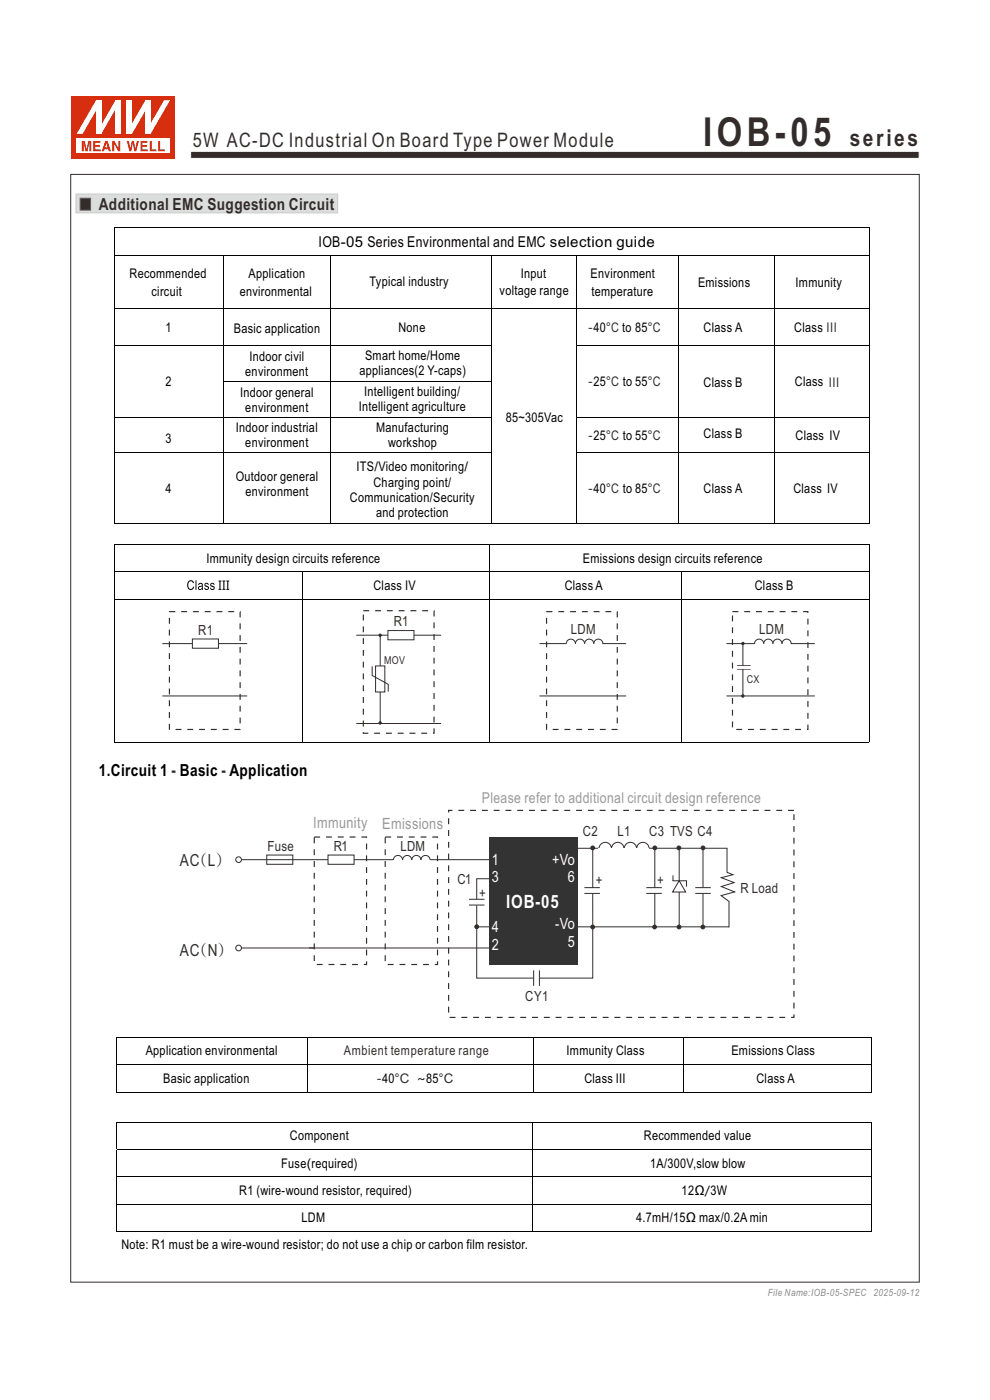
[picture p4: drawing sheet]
<svg xmlns="http://www.w3.org/2000/svg" width="210mm" height="297mm" viewBox="0 0 210 297" stroke-linecap="round" stroke-linejoin="round" font-family="sans-serif">
<path d="M40.4 32.1h154.6v1.5h-154.6z" fill-rule="evenodd" fill="#332c2b" stroke="#fefefe" stroke-width=".21"/>
<path d="M15.2 20.4h22v13.2h-22z" fill-rule="evenodd" fill="#d62e0f"/>
<path d="M16.3 29.4h19.8v3.1h-19.8z" fill-rule="evenodd" fill="#fefefe"/>
<g fill="#d62e0f">
<path d="M26.9 29.9h.4l.4 1.6 .3-1.6h.4l.3 1.6 .3-1.6h.5l-.6 2.2h-.4l-.3-1.7-.3 1.7h-.4z" fill-rule="evenodd"/>
<path d="M29.8 29.9h1.5v.4h-1.1v.5h1v.3h-1v.6h1.1v.4h-1.5z" fill-rule="evenodd"/>
<path d="M31.7 29.9h.5v1.8h1v.4h-1.5z" fill-rule="evenodd"/>
<path d="M33.5 29.9h.5v1.8h1v.4h-1.5z" fill-rule="evenodd"/>
<path d="M17.3 29.9h.7l.4 1.7 .3-1.7h.7v2.2h-.4v-1.8l-.4 1.8h-.5l-.4-1.8v1.8h-.4z" fill-rule="evenodd"/>
<path d="M19.8 29.9h1.5v.4h-1.1v.5h1v.3h-1v.6h1.2v.4h-1.6z" fill-rule="evenodd"/>
<path d="M22.6 30.4l.2 .9h-.5zM22.3 29.9l-.7 2.2h.4l.2-.4h.7l.2 .4h.5l-.8-2.2z" fill-rule="evenodd"/>
<path d="M23.8 29.9h.5l.8 1.5v-1.5h.4v2.2h-.4l-.9-1.6v1.6h-.4z" fill-rule="evenodd"/>
</g>
<g fill="#fff">
<path d="M24.5 21.3h1.1v7.1h-1.1z" fill-rule="evenodd"/>
<path d="M24.5 21.3h1.1l-4.1 7.1h-1.1z" fill-rule="evenodd"/>
<path d="M20.4 21.3h1.1v7.1h-1.1z" fill-rule="evenodd"/>
<path d="M20.4 21.3h1.1v.3l-4 6.8h-1.2z" fill-rule="evenodd"/>
<path d="M30.8 21.3h1.1v7.1h-1.1z" fill-rule="evenodd"/>
<path d="M34.8 21.3h1.3l-4.2 7.1h-1v-.3z" fill-rule="evenodd"/>
<path d="M26.9 21.3h1.1v7.1h-1.1z" fill-rule="evenodd"/>
<path d="M30.8 21.3h1.1v.2l-3.9 6.9h-1.1v-.3z" fill-rule="evenodd"/>
</g>
<g fill="none" stroke="#000" stroke-width=".21">
<path d="M24.3 48.2h160.1M24.3 54.1h160.1M24.4 48.2v5.8M24.4 54.2v11.2M47.4 54.2v11.2M70.2 54.2v11.2M104.2 54.2v11.2M122.3 54.2v11.2M144 54.2v11.2M164.2 54.2v11.2M184.3 48.2v5.8M184.3 54.2v11.2"/>
<path d="M24.3 65.5h160.1M24.3 73.2h80M24.4 65.6v7.5M24.4 73.3v7.5M47.4 65.6v7.5M47.4 73.3v7.5M70.2 65.6v7.5M70.2 73.3v7.5M104.2 65.6v7.5M104.2 73.3v7.5M122.3 73.2h62.1M122.3 65.6v7.5"/>
<path d="M122.3 73.3v7.5M144 65.6v7.5M144 73.3v7.5M164.2 65.6v7.5M164.2 73.3v7.5M184.3 65.6v7.5M184.3 73.3v7.5M24.3 88.5h80M24.3 96h80M24.4 80.9v7.5M24.4 88.6v22.6M47.4 80.9h56.9"/>
<path d="M47.4 80.9v7.5M47.4 88.6v22.6M70.2 80.9v7.5M70.2 88.6v22.6M104.2 80.9v7.5M104.2 88.6v22.6M122.3 88.5h62.1M122.3 96h62.1M122.3 80.9v7.5M122.3 88.6v22.6M144 80.9v7.5M144 88.6v22.6"/>
<path d="M164.2 80.9v7.5M164.2 88.6v22.6M184.3 80.9v7.5M184.3 88.6v22.6M24.3 111.1h23.1M24.3 115.6h160.1M24.4 115.6v5.7M47.5 111.1h22.6M70.2 111.1h33.9M103.9 115.6v5.7M104.3 111.1h18M122.4 111.1h21.5"/>
<path d="M144 111.1h20.1M164.3 111.1h20M184.3 115.6v5.7M24.3 121.3h160.1M24.3 127.1h160.1M24.4 121.4v5.7M24.4 127.2v30.3M64.1 121.4v5.7M64.1 127.2v30.3M103.9 121.4v5.7M103.9 127.2v30.3M144.6 121.4v5.7"/>
<path d="M144.6 127.2v30.3M184.3 121.4v5.7M184.3 127.2v30.3M24.3 157.5h160.1M24.7 231.7h40.4M24.7 220.1h160.2M24.7 225.9h160.2M24.7 238.1h160.2M24.8 220.2v5.6M24.8 226v5.8M24.8 238.2v5.6M65.2 220.2v5.6"/>
<path d="M65.2 226v5.8M65.2 231.7h47.9M113 238.2v5.6M113.2 220.2v5.6M113.2 226v5.8M113.3 231.7h31.6M145 220.2v5.6M145 226v5.8M145.1 231.7h39.6M184.8 220.2v5.6M184.8 226v5.8M184.8 238.2v5.6"/>
<path d="M24.7 243.9h160.2M24.7 249.7h160.2M24.7 255.5h160.2M24.8 244v5.6M24.8 249.7v5.7M24.8 255.5v5.8M113 244v5.6M113 249.7v5.7M113 255.5v5.8M184.8 244v5.6M184.8 249.7v5.7M184.8 255.5v5.8"/>
<path d="M24.7 261.3h160"/>
</g>
<g fill="#000">
<path d="M184.3 48.1h.1v.1h-.1zM24.3 80.8h.1v.1h-.1zM122.3 80.8h.1v.1h-.1zM143.9 80.8h.1v.1h-.1zM164.1 80.8h.2v.1h-.2zM184.3 80.8h.1v.1h-.1zM184.3 111.1h.1v.1h-.1zM184.3 115.5h.1v.1h-.1zM24.7 220h.2v.2h-.2zM24.7 238h.2v.2h-.2zM184.7 220h.2v.2h-.2zM184.7 231.6h.2v.2h-.2z"/>
<path d="M184.7 238h.2v.2h-.2zM184.7 261.2h.2v.1h-.2z"/>
<path d="M40 123.3l.4-.2a.66 .66 0 0 1 .7 .6h-.2a.53 .53 0 0 0-.7-.3 .53 .53 0 0 0-.3 .7 .54 .54 0 0 0 .3 .8 .54 .54 0 0 0 .7-.3l.1-.2 .2 .1a.76 .76 0 0 1-1 .6 .76 .76 0 0 1-.5-1zM41.5 123.1h.2v2h-.2zM42.2 123.7a.49 .49 0 0 1 .6 0 .49 .49 0 0 1 .2 .5l.1 .9h-.2l-.1-.1a.48 .48 0 0 1-.6 .1 .48 .48 0 0 1-.2-.7 .48 .48 0 0 1 .7-.1 .27 .27 0 0 0-.1-.5 .27 .27 0 0 0-.4 .3h-.2zM42.3 124.6a.32 .32 0 0 0 .4 .4 .32 .32 0 0 0 .1-.6zM43.5 123.8a.47 .47 0 0 1 .5-.1 .47 .47 0 0 1 .3 .4h-.2a.25 .25 0 0 0-.3-.3 .25 .25 0 0 0-.1 .4 .51 .51 0 0 1 .6 .5 .51 .51 0 0 1-.7 .4l-.3-.4h.2a.27 .27 0 0 0 .2 .3 .27 .27 0 0 0 .3-.1 .27 .27 0 0 0-.1-.4 .48 .48 0 0 1-.5-.2 .48 .48 0 0 1 .1-.5zM44.7 123.8a.47 .47 0 0 1 .5-.1 .47 .47 0 0 1 .3 .4h-.2a.25 .25 0 0 0-.3-.3 .25 .25 0 0 0-.1 .4 .51 .51 0 0 1 .6 .5 .51 .51 0 0 1-.6 .4l-.3-.4h.2a.27 .27 0 0 0 .1 .3 .27 .27 0 0 0 .3-.1 .27 .27 0 0 0-.1-.4 .48 .48 0 0 1-.4-.2 .48 .48 0 0 1 0-.5zM46.4 123.2h.6v.2h-.2v1.5h.2v.2h-.6v-.2h.1v-1.5h-.1zM47.2 123.2h.6v.2h-.2v1.5h.2v.2h-.6v-.2h.2v-1.5h-.2zM48 123.2h.6v.2h-.2v1.5h.2v.2h-.6v-.2h.2v-1.5h-.2z"/>
</g>
<path d="M103.7 177.6h18.8v27h-18.8z" fill-rule="evenodd" fill="#333"/>
<path d="M35.9 129.8h15v25h-15zM115.9 129.8h15v25h-15zM155.4 129.8h16v25h-16zM66.7 177.6h11.1v27h-11.1z" fill="none" stroke="#332c2b" stroke-width=".25" stroke-dasharray="1.2 1.2" stroke-linecap="butt"/>
<g fill="none" stroke="#332c2b" stroke-width=".21">
<path d="M34.4 136.5h18M114.4 136.5h5.7M127.8 136.5h5M154.1 136.5h6M167.7 136.5h5.1M34.4 147.6h18M114.4 147.6h18.4M154.1 147.6h18.7M122.5 180h3.2v8.4M125.8 180h1.3M51.2 182.4h32.2M56.6 181.4h5.5v2h-5.5z"/>
<path d="M99.5 190.8h3.3M99.5 192h3.3M101 196.6h2.8M101.1 192.1v15.4h12.1M103.8 186.4h-2.7v4.4M125.7 189.5v18h-11.3M51.2 201.1h52.7"/>
<circle cx="50.6" cy="182.4" r=".61"/>
<circle cx="128.4" cy="180" r="1.32"/>
<circle cx="131" cy="180" r="1.32"/>
<circle cx="133.7" cy="180" r="1.32"/>
<circle cx="136.4" cy="180" r="1.32"/>
<circle cx="50.6" cy="201.1" r=".61"/>
</g>
<circle cx="101.1" cy="196.6" r=".4" fill="#332c2b" stroke="#332c2b" stroke-width=".21"/>
<path d="M126.9 180h11.4v1.6h-11.4z" fill-rule="evenodd" fill="#fff"/>
<g fill="none" stroke="#332c2b" stroke-width=".21">
<path d="M137.7 180h16.6M138.9 180v8.3M144.1 179.9v7M149.1 179.9v8.4M154.2 179.9v5.2l1.3 .5-2.5 .6 2.7 1-2.7 .9 2.8 1.1-2.8 .8 1.6 1.2v5.5M122.5 196.6h32.2M124 188.3h3.3M124 189.5h3.3M137.1 188.3h3.3M137.1 189.5h3.3M138.9 189.5v7.1M142.7 186.9h2.9v1.2"/>
<path d="M144.1 186.8l1.4 2.4h-2.8zM144.1 189.2v7.4M147.5 188.3h3.3M147.5 189.5h3.3M149.1 189.5v7.1M113.2 205.9v3.2M114.4 205.9v3.2"/>
</g>
<path d="M81.7 177.6h11.1v27h-11.1z" fill="none" stroke="#332c2b" stroke-width=".25" stroke-dasharray="1.2 1.2" stroke-linecap="butt"/>
<g fill="#fff" stroke="#332c2b" stroke-width=".21">
<path d="M69.6 181.4h5.5v2h-5.5z" fill-rule="evenodd"/>
<path d="M40.8 135.6h5.5v1.9h-5.5z" fill-rule="evenodd"/>
</g>
<path d="M75.6 134.8h18M120.1 136.6a.97 .97 0 0 1 1-1 .97 .97 0 0 1 1 1 .97 .97 0 0 1 .9-1 .97 .97 0 0 1 1 1 .97 .97 0 0 1 1-1 .97 .97 0 0 1 .9 1 .97 .97 0 0 1 1-1 .97 .97 0 0 1 1 1M160.1 136.6a.97 .97 0 0 1 .9-1 .97 .97 0 0 1 1 1 .97 .97 0 0 1 1-1 .97 .97 0 0 1 .9 1 .97 .97 0 0 1 1-1 .97 .97 0 0 1 1 1 .97 .97 0 0 1 1-1 .97 .97 0 0 1 .9 1M75.6 153.5h18M83.5 182.4a.97 .97 0 0 1 .9-.9 .97 .97 0 0 1 1 .9 .97 .97 0 0 1 1-.9 .97 .97 0 0 1 .9 .9 .97 .97 0 0 1 1-.9 .97 .97 0 0 1 1 .9 .97 .97 0 0 1 1-.9 .97 .97 0 0 1 .9 .9M91.3 182.4h12.6" fill="none" stroke="#332c2b" stroke-width=".21"/>
<g fill="#332c2b" stroke="#332c2b" stroke-width=".21">
<circle cx="125.7" cy="179.9" r=".4"/>
<circle cx="138.9" cy="179.9" r=".4"/>
<circle cx="144" cy="179.9" r=".4"/>
<circle cx="149.1" cy="179.9" r=".4"/>
<circle cx="125.7" cy="196.7" r=".4"/>
<circle cx="138.9" cy="196.7" r=".4"/>
<circle cx="144" cy="196.7" r=".4"/>
<circle cx="149.1" cy="196.7" r=".4"/>
</g>
<path d="M82.3 133.8h5.5v1.9h-5.5z" fill-rule="evenodd" fill="#fff" stroke="#332c2b" stroke-width=".21"/>
<path d="M77.1 129.6h15v26h-15z" fill="none" stroke="#332c2b" stroke-width=".25" stroke-dasharray="1.2 1.2" stroke-linecap="butt"/>
<path d="M80.6 134.7v18.7" fill="none" stroke="#332c2b" stroke-width=".21"/>
<circle cx="80.6" cy="134.8" r=".25" fill="#332c2b" stroke="#332c2b" stroke-width=".21"/>
<path d="M79.7 141.3h1.9v5.5h-1.9z" fill-rule="evenodd" fill="#fff" stroke="#332c2b" stroke-width=".21"/>
<path d="M157.6 136.5v11.5M78.9 141.3v2l3.5 1.9v1.5M156.3 141.2h2.9M156.3 142h2.9" fill="none" stroke="#332c2b" stroke-width=".21"/>
<g fill="#332c2b" stroke="#332c2b" stroke-width=".21">
<circle cx="80.6" cy="153.4" r=".25"/>
<circle cx="157.6" cy="136.5" r=".25"/>
</g>
<path d="M156.1 141.3h3.3v.6h-3.3z" fill-rule="evenodd" fill="#fff"/>
<circle cx="157.6" cy="147.6" r=".25" fill="#332c2b" stroke="#332c2b" stroke-width=".21"/>
<path d="M16.1 41.2h55.5v4h-55.5z" fill-rule="evenodd" fill="#dcdddd" stroke="#c9caca" stroke-width=".21"/>
<path d="M17 42h2.2v2.6h-2.2z" fill-rule="evenodd" fill="#332c2b" stroke="#5f5d5d" stroke-width=".21"/>
<path d="M142.8 185.7v1.2" fill="none" stroke="#332c2b" stroke-width=".21"/>
<path d="M95.2 171.9h73.2v43.9h-73.2z" fill="none" stroke="#332c2b" stroke-width=".25" stroke-dasharray="1.2 1.2" stroke-linecap="butt"/>
<path d="M15 37h180v235h-180z" fill="none" stroke="#332c2b" stroke-width=".21"/>
<text font-size="8.5" fill="#332c2b" x="149.2" y="31">IOB-05</text>
<text font-size="4.9" fill="#332c2b" x="180.2" y="31">series</text>
<text font-size="4.2" fill="#332c2b" x="40.9" y="31.1">5W AC-DC Industrial On Board Type Power Module</text>
<text font-size="3.9" fill="#fefefe" x="107.4" y="192.5">IOB-05</text>
<g font-size="3.5" fill="#332c2b">
<text x="20.9" y="44.5">Additional EMC Suggestion Circuit</text>
<text x="38.2" y="183.8">AC(L)</text>
<text x="38.2" y="202.7">AC(N)</text>
</g>
<text font-size="3.5" x="20.9" y="164.5">1.Circuit 1 - Basic - Application</text>
<g font-size="3.3" fill="#999">
<text x="66.5" y="175.7">Immunity</text>
<text x="81.1" y="176">Emissions</text>
</g>
<g font-size="3.3" fill="#fff">
<text x="104.4" y="183.4">1</text>
<text x="117.1" y="183.4">+Vo</text>
<text x="104.4" y="187.1">3</text>
<text x="120.5" y="187.1">6</text>
<text x="104.4" y="197.7">4</text>
<text x="117.8" y="197.1">-Vo</text>
<text x="104.4" y="201.5">2</text>
<text x="120.5" y="200.8">5</text>
</g>
<text font-size="3.2" x="67.6" y="52.4">IOB-05 Series Environmental and EMC selection guide</text>
<text font-size="3.2" fill="#999" x="102.2" y="170.4">Please refer to additional circuit design reference</text>
<g font-size="3" fill="#332c2b">
<text x="42" y="134.6">R1</text>
<text x="83.5" y="132.8">R1</text>
<text x="121.1" y="134.6">LDM</text>
<text x="161" y="134.6">LDM</text>
<text x="123.6" y="177.4">C2</text>
<text x="131" y="177.4">L1</text>
<text x="137.7" y="177.4">C3 TVS C4</text>
<text x="56.7" y="180.4">Fuse</text>
<text x="70.8" y="180.4">R1</text>
<text x="84.9" y="180.4">LDM</text>
<text x="97" y="187.5">C1</text>
<text x="101.7" y="190.6">+</text>
<text x="126.4" y="187.8">+</text>
<text x="139.4" y="187.8">+</text>
<text x="157.1" y="189.4">R Load</text>
<text x="111.4" y="212.4">CY1</text>
</g>
<g font-size="2.8">
<text x="27.5" y="59.1">Recommended</text>
<text x="52.7" y="59.1">Application</text>
<text x="110.5" y="59.1">Input</text>
<text x="125.3" y="59.1">Environment</text>
<text x="32.1" y="62.8">circuit</text>
<text x="50.8" y="62.8">environmental</text>
<text x="78.4" y="60.7">Typical industry</text>
<text x="106" y="62.5">voltage range</text>
<text x="125.4" y="62.8">temperature</text>
<text x="148.1" y="60.9">Emissions</text>
<text x="168.8" y="60.9">Immunity</text>
<text x="35.1" y="70.5">1</text>
<text x="49.6" y="70.5">Basic application</text>
<text x="84.5" y="70.5">None</text>
<text x="124.7" y="70.5">-40°C to 85°C</text>
<text x="149.3" y="70.5">Class A</text>
<text x="168.5" y="70.5">Class III</text>
<text x="52.9" y="76.5">Indoor civil</text>
<text x="77.4" y="76.3">Smart home/Home</text>
<text x="35.1" y="82">2</text>
<text x="52" y="79.7">environment</text>
<text x="76.2" y="79.5">appliances(2 Y-caps)</text>
<text x="124.7" y="82">-25°C to 55°C</text>
<text x="149.3" y="82">Class B</text>
<text x="168.6" y="82">Class III</text>
<text x="50.9" y="84.2">Indoor general</text>
<text x="52" y="87.4">environment</text>
<text x="76.1" y="87.3">Intelligent agriculture</text>
<text x="77.3" y="84.1">Intelligent building/</text>
<text x="107.3" y="89.5">85~305Vac</text>
<text x="35.1" y="93.9">3</text>
<text x="50" y="91.7">Indoor industrial</text>
<text x="52" y="94.9">environment</text>
<text x="79.8" y="91.7">Manufacturing</text>
<text x="82.3" y="94.9">workshop</text>
<text x="124.7" y="93.4">-25°C to 55°C</text>
<text x="149.3" y="93">Class B</text>
<text x="168.8" y="93.4">Class IV</text>
<text x="75.6" y="99.9">ITS/Video monitoring/</text>
<text x="35.1" y="104.7">4</text>
<text x="50" y="102.1">Outdoor general</text>
<text x="52.1" y="105.3">environment</text>
<text x="74.2" y="106.5">Communication/Security</text>
<text x="79.2" y="103.3">Charging point/</text>
<text x="124.7" y="104.7">-40°C to 85°C</text>
<text x="149.3" y="104.5">Class A</text>
<text x="168.3" y="104.7">Class IV</text>
<text x="79.8" y="109.7">and protection</text>
<text x="43.8" y="119.4">Immunity design circuits reference</text>
<text x="123.6" y="119.4">Emissions design circuits reference</text>
<text x="79.2" y="125.1">Class IV</text>
<text x="119.8" y="125.1">Class A</text>
<text x="160.1" y="125.1">Class B</text>
<text x="30.9" y="223.9">Application environmental</text>
<text x="120.2" y="223.9">Immunity Class</text>
<text x="155.1" y="223.9">Emissions Class</text>
<text x="34.6" y="229.7">Basic application</text>
<text x="79.8" y="229.7">-40°C ~85°C</text>
<text x="124" y="229.7">Class III</text>
<text x="160.5" y="229.7">Class A</text>
<text x="61.5" y="241.9">Component</text>
<text x="136.6" y="241.9">Recommended value</text>
<text x="59.7" y="247.7">Fuse(required)</text>
<text x="137.9" y="247.7">1A/300V,slow blow</text>
<text x="50.7" y="253.5">R1 (wire-wound resistor, required)</text>
<text x="144.6" y="253.5">12Ω/3W</text>
<text x="64" y="259.3">LDM</text>
<text x="134.9" y="259.3">4.7mH/15Ω max/0.2A min</text>
<text x="25.7" y="264.9">Note: R1 must be a wire-wound resistor; do not use a chip or carbon film resistor.</text>
</g>
<text font-size="2.8" fill="#332c2b" x="73" y="223.9">Ambient temperature range</text>
<g font-size="2.3" fill="#332c2b">
<text x="81.5" y="140.8">MOV</text>
<text x="158.4" y="144.8">CX</text>
</g>
<text font-size="2.1" fill="#8b8b8c" x="162.9" y="275">File Name:IOB-05-SPEC 2025-09-12</text>
</svg>
